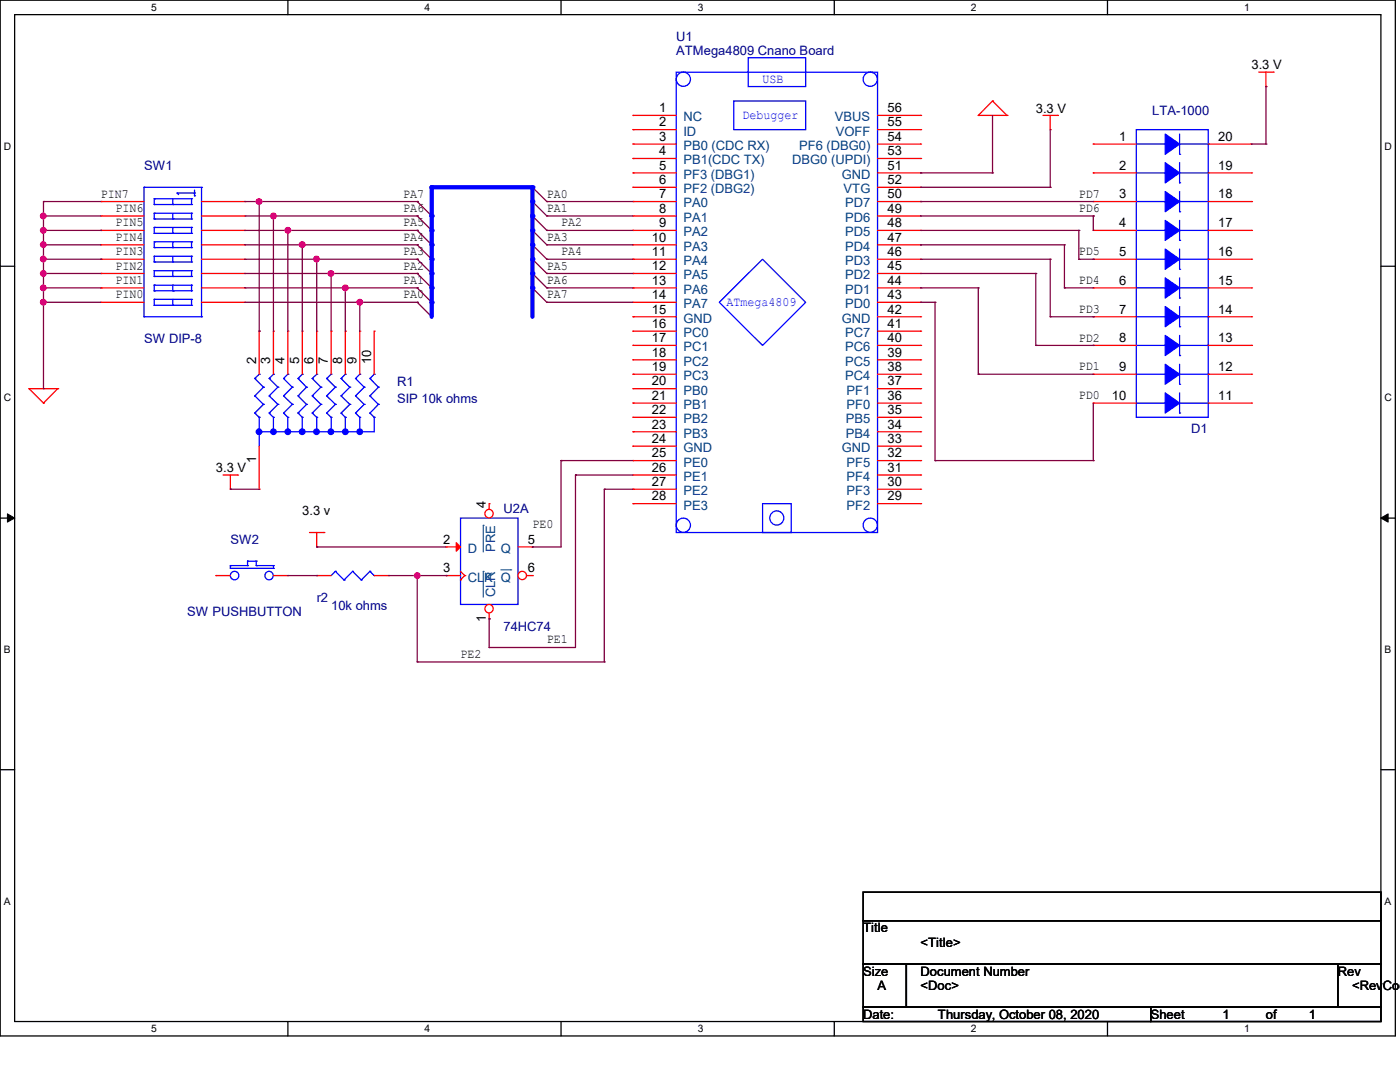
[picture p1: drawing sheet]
<svg xmlns="http://www.w3.org/2000/svg" width="279mm" height="216mm" viewBox="0 0 279 216" stroke-linecap="round" stroke-linejoin="round" font-family="sans-serif">
<path d="M0 0h278.5v206.7h-278.5zM2.9 2.9h272.7v200.9h-272.7z" fill="none" stroke="#000" stroke-width=".25"/>
<g fill="#fff">
<path d="M30.2 .3h1.1v2.3h-1.1z"/>
<path d="M30.2 204.1h1.1v2.3h-1.1z"/>
</g>
<path d="M57.4 0v2.9M57.4 203.8v2.9" fill="none" stroke="#000" stroke-width=".25"/>
<g fill="#fff">
<path d="M84.7 .3h1.1v2.3h-1.1z"/>
<path d="M84.7 204.1h1.1v2.3h-1.1z"/>
</g>
<path d="M112 0v2.9M112 203.8v2.9" fill="none" stroke="#000" stroke-width=".25"/>
<g fill="#fff">
<path d="M139.2 .3h1.1v2.3h-1.1z"/>
<path d="M139.2 204.1h1.1v2.3h-1.1z"/>
</g>
<path d="M166.5 0v2.9M166.5 203.8v2.9" fill="none" stroke="#000" stroke-width=".25"/>
<g fill="#fff">
<path d="M193.8 .3h1.1v2.3h-1.1z"/>
<path d="M193.8 204.1h1.1v2.3h-1.1z"/>
</g>
<path d="M221 0v2.9M221 203.8v2.9" fill="none" stroke="#000" stroke-width=".25"/>
<g fill="#fff">
<path d="M248.3 .3h1.1v2.3h-1.1z"/>
<path d="M248.3 204.1h1.1v2.3h-1.1z"/>
<path d="M.8 28h1.4v2.3h-1.4z"/>
<path d="M276.3 28h1.4v2.3h-1.4z"/>
<path d="M.8 78.2h1.4v2.3h-1.4z"/>
<path d="M276.3 78.2h1.4v2.3h-1.4z"/>
</g>
<path d="M0 53.1h2.9M275.6 53.1h2.9" fill="none" stroke="#000" stroke-width=".25"/>
<g fill="#fff">
<path d="M.8 128.5h1.3v2.2h-1.3z"/>
<path d="M276.3 128.5h1.3v2.2h-1.3z"/>
</g>
<path d="M0 103.4h2.9M275.6 103.4h2.9" fill="none" stroke="#000" stroke-width=".25"/>
<path d="M1.5 102.5l1.4 .9-1.4 .8zM275.6 103.4l1.4-.9v1.7z" fill="#000" stroke="#000" stroke-width=".2"/>
<g fill="#fff">
<path d="M.8 178.7h1.3v2.2h-1.3z"/>
<path d="M276.3 178.7h1.3v2.2h-1.3z"/>
</g>
<path d="M0 153.6h2.9M275.6 153.6h2.9M172.3 178h103.3v5.7h-103.3zM172.3 183.7h103.3v8.7h-103.3zM172.3 192.4h8.6v8.6h-8.6zM180.9 192.4h86.1v8.6h-86.1zM267 192.4h8.6v8.6h-8.6zM172.3 201h57.4v2.8h-57.4zM229.7 201h45.9v2.8h-45.9z" fill="none" stroke="#000" stroke-width=".25"/>
<g fill="none" stroke="#f00" stroke-width=".25">
<path d="M251.2 14.4h2.9M252.6 17.3h.1M252.6 14.4v2.9M254.1 14.4h.1M126.3 23h.1M126.3 28.7h.1M126.3 25.9h.1M126.3 31.6h.1M126.3 34.5h.1M126.3 37.4h.1M126.3 23h8.7M126.3 28.7h8.7"/>
<path d="M126.3 34.5h8.7M126.3 25.9h8.7M126.3 31.6h8.7M126.3 37.4h8.7M175.1 23h8.6M175.1 28.7h8.6M175.1 34.5h8.6M175.1 25.9h8.6M175.1 31.6h8.6M175.1 37.4h8.6M183.7 34.5h.1M183.7 31.6h.1"/>
<path d="M183.7 28.7h.1M183.7 25.9h.1M183.7 23h.1M183.7 37.4h.1M195.2 23h.1M195.2 23h5.8M198.1 20.2h.1M198.1 20.2l2.9 2.8M198.1 20.2l-2.9 2.8M201 23h.1M208.2 23h2.8M209.6 25.9h.1"/>
<path d="M209.6 23v2.9M211 23h.1M218.2 28.7h.1M218.2 34.5h.1M218.2 28.7h8.6M218.2 34.5h8.6M241.1 28.7h8.7M241.1 34.5h8.7M249.8 28.7h.1M249.8 34.5h.1M20.2 40.2h.1M20.2 43.1h.1"/>
<path d="M20.2 46h.1M20.2 48.9h.1M20.2 51.7h.1M20.2 54.6h.1M20.2 57.4h.1M20.2 40.2h8.5M20.2 43.1h8.5M20.2 46h8.5M20.2 48.9h8.5M20.2 51.7h8.5M20.2 54.6h8.5M20.2 57.4h8.5"/>
<path d="M40.2 40.2h8.7M40.2 43.1h8.7M40.2 46h8.7M40.2 48.9h8.7M40.2 51.7h8.7M40.2 54.6h8.7M40.2 57.4h8.7M48.9 40.2h.1M48.9 43.1h.1M48.9 46h.1M48.9 48.9h.1M48.9 51.7h.1"/>
<path d="M48.9 54.6h.1M48.9 57.4h.1M126.3 40.2h.1M126.3 43.1h.1M126.3 46h.1M126.3 48.9h.1M126.3 51.7h.1M126.3 54.6h.1M126.3 57.4h.1M126.3 40.2h8.7M126.3 43.1h8.7M126.3 46h8.7"/>
<path d="M126.3 48.9h8.7M126.3 51.7h8.7M126.3 54.6h8.7M126.3 57.4h8.7M175.1 40.2h8.6M175.1 43.1h8.6M175.1 46h8.6M175.1 48.9h8.6M175.1 51.7h8.6M175.1 54.6h8.6M175.1 57.4h8.6M183.7 57.4h.1"/>
<path d="M183.7 54.6h.1M183.7 51.7h.1M183.7 48.9h.1M183.7 46h.1M183.7 43.1h.1M183.7 40.2h.1M218.2 40.2h.1M218.2 46h.1M218.2 51.7h.1M218.2 57.4h.1M218.2 40.2h8.6M218.2 46h8.6"/>
<path d="M218.2 51.7h8.6M218.2 57.4h8.6M241.1 40.2h8.7M241.1 46h8.7M241.1 51.7h8.7M241.1 57.4h8.7M249.8 40.2h.1M249.8 46h.1M249.8 51.7h.1M249.8 57.4h.1M5.8 77.6h.1M5.8 77.6h5.7"/>
<path d="M5.8 77.6l2.9 2.8M11.5 77.6h.1M11.5 77.6l-2.8 2.8M20.2 60.3h.1M20.2 60.3h8.5M40.2 60.3h8.7M48.9 60.3h.1M51.7 66.1h.1M51.7 66.1v8.6M54.6 66.1h.1M54.6 66.1v8.6M57.4 66.1h.1"/>
<path d="M57.4 66.1v8.6M60.3 66.1h.1M60.3 66.1v8.6M63.2 66.1h.1M63.2 66.1v8.6M66.1 66.1h.1M66.1 66.1v8.6M68.9 66.1h.1M68.9 66.1v8.6M71.8 66.1h.1M71.8 66.1v8.6M74.7 66.1h.1"/>
<path d="M74.7 66.1v8.6M126.3 60.3h.1M126.3 66.1h.1M126.3 68.9h.1M126.3 71.8h.1M126.3 74.7h.1M126.3 63.2h.1M126.3 77.6h.1M126.3 77.6h8.7M126.3 60.3h8.7M126.3 63.2h8.7M126.3 68.9h8.7"/>
<path d="M126.3 74.7h8.7M126.3 66.1h8.7M126.3 71.8h8.7M175.1 77.6h8.6M175.1 60.3h8.6M175.1 63.2h8.6M175.1 68.9h8.6M175.1 74.7h8.6M175.1 66.1h8.6M175.1 71.8h8.6M183.7 60.3h.1M183.7 77.6h.1"/>
<path d="M183.7 74.7h.1M183.7 71.8h.1M183.7 68.9h.1M183.7 66.1h.1M183.7 63.2h.1M218.2 63.2h.1M218.2 68.9h.1M218.2 74.7h.1M218.2 63.2h8.6M218.2 68.9h8.6M218.2 74.7h8.6M241.1 63.2h8.7"/>
<path d="M241.1 68.9h8.7M241.1 74.7h8.7M249.8 63.2h.1M249.8 68.9h.1M249.8 74.7h.1M8.7 80.4h.1M44.5 94.8h2.9M46 97.6h.1M46 94.8v2.8M47.4 94.8h.1M51.7 97.6h.1M51.7 89v8.6"/>
<path d="M126.3 80.4h.1M126.3 83.3h.1M126.3 86.1h.1M126.3 89h.1M126.3 91.9h.1M126.3 94.8h.1M126.3 97.6h.1M126.3 94.8h8.7M126.3 80.4h8.7M126.3 83.3h8.7M126.3 86.1h8.7M126.3 89h8.7"/>
<path d="M126.3 91.9h8.7M126.3 97.6h8.7M175.1 94.8h8.6M175.1 80.4h8.6M175.1 83.3h8.6M175.1 86.1h8.6M175.1 89h8.6M175.1 91.9h8.6M175.1 97.6h8.6M183.7 97.6h.1M183.7 94.8h.1M183.7 91.9h.1"/>
<path d="M183.7 89h.1M183.7 86.1h.1M183.7 83.3h.1M183.7 80.4h.1M218.2 80.4h.1M218.2 80.4h8.6M241.1 80.4h8.7M249.8 80.4h.1M43.1 114.9h.1M43.1 114.9h2.9M54.6 114.9h2.8M57.4 114.9h.1"/>
<path d="M61.8 106.3h2.8M63.2 109.1h.1M63.2 106.3v2.8M64.6 106.3h.1M89 114.9h.1M89 114.9h2.9M91.9 115.7h.1M91.9 114l.9 .9M92.8 114.9h.1M92.8 114.9l-.9 .8M126.3 100.5h.1M126.3 100.5h8.7"/>
<path d="M175.1 100.5h8.6M183.7 100.5h.1"/>
</g>
<g fill="none" stroke="#800040" stroke-width=".25">
<path d="M106.3 37.4h.1M106.3 37.4l2.8 2.8M83.3 40.2h.1M83.3 43.1h.1M83.3 46h.1M83.3 48.9h.1M83.3 51.7h.1M83.3 54.6h.1M83.3 57.4h.1M83.3 40.2l2.8 2.9M83.3 43.1l2.8 2.9M83.3 46l2.8 2.9"/>
<path d="M83.3 48.9l2.8 2.8M83.3 51.7l2.8 2.9M83.3 54.6l2.8 2.8M83.3 57.4l2.8 2.9M106.3 40.2h.1M106.3 43.1h.1M106.3 46h.1M106.3 48.9h.1M106.3 51.7h.1M106.3 54.6h.1M106.3 57.4h.1M106.3 40.2l2.8 2.9"/>
<path d="M106.3 43.1l2.8 2.9M106.3 46l2.8 2.9M106.3 48.9l2.8 2.8M106.3 51.7l2.8 2.9M106.3 54.6l2.8 2.8M106.3 57.4l2.8 2.9M83.3 60.3h.1M83.3 60.3l2.8 2.9"/>
</g>
<g fill="none" stroke="#00f" stroke-width=".25">
<path d="M135 14.4h40.1v91.9h-40.1zM149.3 11.5h11.5v5.8h-11.5zM28.7 37.4h.1M28.7 37.4v25.8M28.7 37.4h11.5M30.8 39.7h.1M30.8 39.7h7.4M30.8 39.7v1.1M34.5 39.7v1.1M35.3 38.5h.1M35.3 38.5l.3 .3M35.3 38.5h3.5"/>
<path d="M38.2 39.7h.1M38.2 39.7v1.1M38.8 38.5h.1M38.8 39.1h.1M38.8 37.9v1.2M40.2 37.4h.1M40.2 37.4v25.8M146.4 20.2h14.4v5.7h-14.4zM226.8 25.9h14.3v57.4h-14.3zM226.8 28.7h5.7M226.8 34.5h5.7M232.5 28.7h.1"/>
<path d="M232.5 34.5h.1M235.4 30.8h.1M235.4 36.5h.1M235.4 28.7h5.7M235.4 26.8v4M235.4 32.5v4M235.4 38.2v4M235.4 34.5h5.7M241.1 28.7h.1M241.1 34.5h.1M30.8 40.8h.1M30.8 43.7h.1"/>
<path d="M30.8 42.5h.1M30.8 46.6h.1M30.8 45.4h.1M30.8 49.4h.1M30.8 48.3h.1M30.8 52.3h.1M30.8 51.1h.1M30.8 55.2h.1M30.8 54h.1M30.8 58h.1M30.8 56.9h.1M30.8 59.7h.1"/>
<path d="M30.8 40.8h7.4M30.8 42.5v1.2M30.8 45.4v1.2M30.8 48.3v1.1M30.8 51.1v1.2M30.8 54v1.2M30.8 56.9v1.1M30.8 59.7v1.2M30.8 42.5h7.4M30.8 43.7h7.4M30.8 45.4h7.4M30.8 46.6h7.4"/>
<path d="M30.8 48.3h7.4M30.8 49.4h7.4M30.8 51.1h7.4M30.8 52.3h7.4M30.8 54h7.4M30.8 55.2h7.4M30.8 56.9h7.4M30.8 58h7.4M30.8 59.7h7.4M34.5 40.8h.1M34.5 43.7h.1M34.5 46.6h.1"/>
<path d="M34.5 49.4h.1M34.5 52.3h.1M34.5 55.2h.1M34.5 58h.1M34.5 42.5v1.2M34.5 45.4v1.2M34.5 48.3v1.1M34.5 51.1v1.2M34.5 54v1.2M34.5 56.9v1.1M34.5 59.7v1.2M38.2 40.8h.1"/>
<path d="M38.2 42.5h.1M38.2 43.7h.1M38.2 45.4h.1M38.2 46.6h.1M38.2 48.3h.1M38.2 49.4h.1M38.2 51.1h.1M38.2 52.3h.1M38.2 54h.1M38.2 55.2h.1M38.2 56.9h.1M38.2 58h.1"/>
<path d="M38.2 59.7h.1M38.2 42.5v1.2M38.2 45.4v1.2M38.2 48.3v1.1M38.2 51.1v1.2M38.2 54v1.2M38.2 56.9v1.1M38.2 59.7v1.2M226.8 40.2h5.7M226.8 46h5.7M226.8 51.7h5.7M226.8 57.4h5.7"/>
<path d="M232.5 40.2h.1M232.5 46h.1M232.5 51.7h.1M232.5 57.4h.1M235.4 42.2h.1M235.4 48h.1M235.4 53.7h.1M235.4 59.5h.1M235.4 44v4M235.4 49.7v4M235.4 55.5v4M235.4 40.2h5.7"/>
<path d="M235.4 46h5.7M235.4 51.7h5.7M235.4 57.4h5.7M241.1 57.4h.1M241.1 51.7h.1M241.1 46h.1M241.1 40.2h.1M28.7 63.2h.1M28.7 63.2h11.5M30.8 60.9h.1M30.8 60.9h7.4M34.5 60.9h.1"/>
<path d="M38.2 60.9h.1M40.2 63.2h.1M50.8 75.5h.1M50.8 79h.1M50.8 75.5l1.8 1.8M50.8 79l1.8 1.7M51.7 74.7h.1M51.7 74.7l-.9 .8M52.6 77.3h.1M52.6 77.3l-1.8 1.7M53.7 75.5h.1M53.7 79h.1"/>
<path d="M53.7 75.5l1.8 1.8M53.7 79l1.8 1.7M54.6 74.7h.1M54.6 74.7l-.9 .8M55.5 77.3h.1M55.5 77.3l-1.8 1.7M56.6 75.5h.1M56.6 79h.1M56.6 75.5l1.7 1.8M56.6 79l1.7 1.7M57.4 74.7h.1M57.4 74.7l-.8 .8"/>
<path d="M58.3 77.3h.1M58.3 77.3l-1.7 1.7M59.5 75.5h.1M59.5 79h.1M59.5 75.5l1.7 1.8M59.5 79l1.7 1.7M60.3 74.7h.1M60.3 74.7l-.8 .8M61.2 77.3h.1M61.2 77.3l-1.7 1.7M62.3 75.5h.1M62.3 79h.1"/>
<path d="M62.3 75.5l1.8 1.8M62.3 79l1.8 1.7M63.2 74.7h.1M63.2 74.7l-.9 .8M64.1 77.3h.1M64.1 77.3l-1.8 1.7M65.2 75.5h.1M65.2 79h.1M65.2 75.5l1.7 1.8M65.2 79l1.7 1.7M66.1 74.7h.1M66.1 74.7l-.9 .8"/>
<path d="M66.9 77.3h.1M66.9 77.3l-1.7 1.7M68.1 75.5h.1M68.1 79h.1M68.1 75.5l1.7 1.8M68.1 79l1.7 1.7M68.9 74.7h.1M68.9 74.7l-.8 .8M69.8 77.3h.1M69.8 77.3l-1.7 1.7M71 75.5h.1M71 79h.1"/>
<path d="M71 75.5l1.7 1.8M71 79l1.7 1.7M71.8 74.7h.1M71.8 74.7l-.8 .8M72.7 77.3h.1M72.7 77.3l-1.7 1.7M73.8 75.5h.1M73.8 79h.1M73.8 75.5l1.7 1.8M73.8 79l1.7 1.7M74.7 74.7h.1M74.7 74.7l-.9 .8"/>
<path d="M75.5 77.3h.1M75.5 77.3l-1.7 1.7M143.6 60.3l8.6-8.6 8.6 8.6-8.6 8.6zM226.8 63.2h5.7M226.8 68.9h5.7M226.8 74.7h5.7M232.5 63.2h.1M232.5 68.9h.1M232.5 74.7h.1M235.4 65.2h.1M235.4 71h.1M235.4 76.7h.1"/>
<path d="M235.4 63.2h5.7M235.4 61.2v4M235.4 66.9v4.1M235.4 72.7v4M235.4 78.4v4M235.4 68.9h5.7M235.4 74.7h5.7M241.1 74.7h.1M241.1 68.9h.1M241.1 63.2h.1M50.8 82.4h.1M50.8 82.4l.9 .9"/>
<path d="M51.7 83.3h.1M51.7 86.1h.1M51.7 83.3v5.7M52.6 80.7h.1M52.6 80.7l-1.8 1.7M53.7 82.4h.1M53.7 82.4l.9 .9M54.6 83.3h.1M54.6 83.3v2.8M55.5 80.7h.1M55.5 80.7l-1.8 1.7M56.6 82.4h.1"/>
<path d="M56.6 82.4l.8 .9M57.4 83.3h.1M57.4 83.3v2.8M58.3 80.7h.1M58.3 80.7l-1.7 1.7M59.5 82.4h.1M59.5 82.4l.8 .9M60.3 83.3h.1M60.3 83.3v2.8M61.2 80.7h.1M61.2 80.7l-1.7 1.7M62.3 82.4h.1"/>
<path d="M62.3 82.4l.9 .9M63.2 83.3h.1M63.2 83.3v2.8M64.1 80.7h.1M64.1 80.7l-1.8 1.7M65.2 82.4h.1M65.2 82.4l.9 .9M66.1 83.3h.1M66.1 83.3v2.8M66.9 80.7h.1M66.9 80.7l-1.7 1.7M68.1 82.4h.1"/>
<path d="M68.1 82.4l.8 .9M68.9 83.3h.1M68.9 83.3v2.8M69.8 80.7h.1M69.8 80.7l-1.7 1.7M71 82.4h.1M71 82.4l.8 .9M71.8 83.3h.1M71.8 83.3v2.8M72.7 80.7h.1M72.7 80.7l-1.7 1.7M73.8 82.4h.1"/>
<path d="M73.8 82.4l.9 .9M74.7 83.3h.1M74.7 83.3v2.8h-23M75.5 80.7h.1M75.5 80.7l-1.7 1.7M226.8 80.4h5.7M232.5 80.4h.1M235.4 82.4h.1M235.4 80.4h5.7M241.1 80.4h.1M46 112.9h.1M46 112.9v.5h8.6"/>
<path d="M46 112.9h3.4M49.4 112h.1M49.4 112.9h.1M49.4 112h1.7M49.4 112v.9M51.1 112.9h.1M51.1 112h.1M51.1 112.9h3.5M51.1 112v.9M54.6 113.4h.1M54.6 112.9h.1M54.6 112.9v.5"/>
<path d="M91.9 103.4h11.5v17.2h-11.5zM152.2 100.5h5.7v5.8h-5.7z"/>
<circle cx="136.4" cy="15.8" r="1.42"/>
<circle cx="173.7" cy="15.8" r="1.42"/>
<circle cx="46.8" cy="114.9" r=".85"/>
<circle cx="53.7" cy="114.8" r=".83"/>
<circle cx="136.4" cy="104.8" r="1.42"/>
<circle cx="155" cy="103.4" r="1.41"/>
<circle cx="173.7" cy="104.8" r="1.42"/>
</g>
<g fill="#00f" stroke="#00f" stroke-width=".25">
<path d="M232.5 26.8l2.9 1.9-2.9 2.1z" fill-rule="evenodd"/>
<path d="M232.5 32.5l2.9 2-2.9 2z" fill-rule="evenodd"/>
<path d="M232.5 38.2l2.9 2-2.9 2z" fill-rule="evenodd"/>
<path d="M232.5 44l2.9 2-2.9 2z" fill-rule="evenodd"/>
<path d="M232.5 49.7l2.9 2-2.9 2z" fill-rule="evenodd"/>
<path d="M232.5 55.5l2.9 1.9-2.9 2.1z" fill-rule="evenodd"/>
<path d="M232.5 61.2l2.9 2-2.9 2z" fill-rule="evenodd"/>
<path d="M232.5 66.9l2.9 2-2.9 2.1z" fill-rule="evenodd"/>
<path d="M232.5 72.7l2.9 2-2.9 2z" fill-rule="evenodd"/>
<path d="M232.5 78.4l2.9 2-2.9 2z" fill-rule="evenodd"/>
<circle cx="51.7" cy="86.1" r=".55"/>
<circle cx="54.6" cy="86.1" r=".55"/>
<circle cx="57.4" cy="86.1" r=".55"/>
<circle cx="60.3" cy="86.1" r=".56"/>
<circle cx="63.2" cy="86.1" r=".55"/>
<circle cx="66" cy="86.1" r=".55"/>
<circle cx="68.9" cy="86.1" r=".55"/>
<circle cx="71.8" cy="86.1" r=".55"/>
</g>
<circle cx="97.6" cy="121.4" r=".83" fill="#fff" stroke="#f00" stroke-width=".25"/>
<path d="M89 109.1h.1M89 109.1h2.9M97.6 123.5h.1M97.6 122.3v1.2" fill="none" stroke="#f00" stroke-width=".25"/>
<path d="M96.4 114h.1M96.4 114v5.2" fill="none" stroke="#004080" stroke-width=".2"/>
<path d="M91.1 108.3l.8 .8-.8 .9z" fill="#f00" stroke="#f00" stroke-width=".25"/>
<circle cx="97.6" cy="102.5" r=".83" fill="#fff" stroke="#f00" stroke-width=".25"/>
<path d="M97.6 100.5h.1M97.6 100.5v1.1M103.4 109.1h2.9M106.3 109.1h.1" fill="none" stroke="#f00" stroke-width=".25"/>
<path d="M96.4 104.8h.1M96.4 104.8v5.4" fill="none" stroke="#004080" stroke-width=".2"/>
<circle cx="104.2" cy="114.8" r=".84" fill="#fff" stroke="#f00" stroke-width=".25"/>
<path d="M63.2 114.9h.1M63.2 114.9h2.9M74.7 114.9h2.9M77.6 114.9h.1M105.1 114.9h1.2M106.3 114.9h.1" fill="none" stroke="#f00" stroke-width=".25"/>
<path d="M99.9 113.7h2M101.9 113.7h.1" fill="none" stroke="#004080" stroke-width=".2"/>
<path d="M66.9 114h.1M66.9 114l-.8 .9M66.9 114l1.8 1.7M68.7 115.7h.1M70.4 114h.1M70.4 114l-1.7 1.7M70.4 114l1.7 1.7M72.1 115.7h.1M73.8 114h.1M73.8 114l-1.7 1.7M73.8 114l.9 .9M74.7 114.9h.1" fill="none" stroke="#00f" stroke-width=".25"/>
<path d="M106.3 37.4v2.8" fill="none" stroke="#00f" stroke-width=".85"/>
<circle cx="106.3" cy="37.4" r=".42" fill="#00f"/>
<path d="M86.1 37.4h20.2" fill="none" stroke="#00f" stroke-width=".85"/>
<circle cx="86.1" cy="37.4" r=".42" fill="#00f"/>
<path d="M86.1 37.4v5.7" fill="none" stroke="#00f" stroke-width=".85"/>
<circle cx="86.1" cy="37.4" r=".42" fill="#00f"/>
<path d="M106.3 40.2v2.9" fill="none" stroke="#00f" stroke-width=".85"/>
<circle cx="106.3" cy="40.2" r=".42" fill="#00f"/>
<path d="M106.3 43.1v2.9" fill="none" stroke="#00f" stroke-width=".85"/>
<circle cx="106.3" cy="43.1" r=".42" fill="#00f"/>
<path d="M106.3 46v2.9" fill="none" stroke="#00f" stroke-width=".85"/>
<circle cx="106.3" cy="46" r=".42" fill="#00f"/>
<path d="M106.3 48.9v2.8" fill="none" stroke="#00f" stroke-width=".85"/>
<circle cx="106.3" cy="48.9" r=".42" fill="#00f"/>
<path d="M106.3 51.7v2.9" fill="none" stroke="#00f" stroke-width=".85"/>
<circle cx="106.3" cy="51.7" r=".42" fill="#00f"/>
<path d="M106.3 54.6v2.8" fill="none" stroke="#00f" stroke-width=".85"/>
<circle cx="106.3" cy="54.6" r=".42" fill="#00f"/>
<path d="M106.3 57.4v5.8" fill="none" stroke="#00f" stroke-width=".85"/>
<circle cx="106.3" cy="57.4" r=".42" fill="#00f"/>
<g fill="none" stroke="#800040" stroke-width=".25">
<path d="M48.9 40.2h2.8M48.9 43.1h5.7M48.9 46h8.5M48.9 48.9h11.4M48.9 51.7h14.3M48.9 54.6h17.2M48.9 57.4h20M51.7 40.2h.1M54.6 43.1h.1M57.4 46h.1M60.3 48.9h.1M63.2 51.7h.1"/>
<path d="M66.1 54.6h.1M68.9 57.4h.1M109.1 40.2h.1M109.1 43.1h.1M109.1 46h.1M109.1 48.9h.1M109.1 51.7h.1M109.1 54.6h.1M109.1 57.4h.1M109.1 40.2h17.2M109.1 43.1h17.2M109.1 46h17.2"/>
<path d="M109.1 48.9h17.2M109.1 51.7h17.2M109.1 54.6h17.2M109.1 57.4h17.2M48.9 60.3h22.9M71.8 60.3h.1M109.1 60.3h.1M109.1 60.3h17.2"/>
</g>
<path d="M86.1 43.1v2.9" fill="none" stroke="#00f" stroke-width=".85"/>
<circle cx="86.1" cy="43.1" r=".42" fill="#00f"/>
<path d="M86.1 46v2.9" fill="none" stroke="#00f" stroke-width=".85"/>
<circle cx="86.1" cy="46" r=".42" fill="#00f"/>
<path d="M86.1 48.9v2.8" fill="none" stroke="#00f" stroke-width=".85"/>
<circle cx="86.1" cy="48.9" r=".42" fill="#00f"/>
<path d="M86.1 51.7v2.9" fill="none" stroke="#00f" stroke-width=".85"/>
<circle cx="86.1" cy="51.7" r=".42" fill="#00f"/>
<path d="M86.1 54.6v2.8" fill="none" stroke="#00f" stroke-width=".85"/>
<circle cx="86.1" cy="54.6" r=".42" fill="#00f"/>
<path d="M86.1 57.4v2.9" fill="none" stroke="#00f" stroke-width=".85"/>
<circle cx="86.1" cy="57.4" r=".42" fill="#00f"/>
<path d="M86.1 60.3v2.9" fill="none" stroke="#00f" stroke-width=".85"/>
<circle cx="86.1" cy="60.3" r=".42" fill="#00f"/>
<g fill="none" stroke="#800040" stroke-width=".25">
<path d="M252.6 17.3h.1M252.6 17.3v11.4M183.7 34.5h.1M183.7 37.4h.1M183.7 34.5h14.4M183.7 37.4h25.9M198.1 34.5h.1M198.1 23v11.5M209.6 37.4h.1M209.6 25.9v11.5M249.8 28.7h2.8M252.6 28.7h.1"/>
<path d="M8.7 40.2h.1M8.7 43.1h.1M8.7 46h.1M8.7 48.9h.1M8.7 51.7h.1M8.7 54.6h.1M8.7 57.4h.1M8.7 40.2v37.4M8.7 40.2h11.5M8.7 43.1h11.5M8.7 46h11.5M8.7 48.9h11.5"/>
<path d="M8.7 51.7h11.5M8.7 54.6h11.5M8.7 57.4h11.5M20.2 46h.1M20.2 51.7h.1M54.6 43.1h.1M54.6 43.1h28.7M54.6 43.1v23M57.4 46h.1M57.4 46h25.9M57.4 46v20.1M60.3 48.9h.1"/>
<path d="M60.3 48.9h23M60.3 48.9v17.2M63.2 51.7h.1M63.2 51.7h20.1M63.2 51.7v14.4M66.1 54.6h.1M66.1 54.6h17.2M66.1 54.6v11.5M68.9 57.4h.1M68.9 57.4h14.4M68.9 57.4v8.7M83.3 40.2h.1"/>
<path d="M83.3 43.1h.1M83.3 46h.1M83.3 48.9h.1M83.3 51.7h.1M83.3 54.6h.1M83.3 57.4h.1M83.3 40.2h-31.6v25.9M183.7 40.2h.1M183.7 48.9h.1M183.7 40.2h34.5M183.7 43.1h34.5M183.7 46h31.6"/>
<path d="M183.7 48.9h28.7M183.7 51.7h25.9M183.7 54.6h23M183.7 57.4h11.5M195.2 57.4h.1M195.2 57.4v17.3M206.7 54.6h.1M206.7 54.6v14.3M209.6 51.7h.1M209.6 51.7v11.5M212.4 57.4h.1M212.4 48.9h.1"/>
<path d="M212.4 57.4h5.8M212.4 48.9v8.5M215.3 46h.1M215.3 51.7h.1M215.3 51.7h2.9M215.3 46v5.7M218.2 43.1h.1M218.2 51.7h.1M218.2 43.1v2.9M8.7 60.3h.1M8.7 77.6h.1M8.7 60.3h11.5"/>
<path d="M51.7 66.1h.1M71.8 60.3h.1M71.8 60.3h11.5M71.8 60.3v5.8M83.3 60.3h.1M183.7 60.3h.1M183.7 60.3h2.9M186.6 60.3h.1M186.6 60.3v31.6M195.2 74.7h.1M195.2 74.7h23M206.7 68.9h.1"/>
<path d="M206.7 68.9h11.5M209.6 63.2h.1M209.6 63.2h8.6M218.2 63.2h.1M218.2 68.9h.1M46 97.6h.1M46 97.6h5.7M112 91.9h.1M112 91.9h14.3M112 91.9v17.2h-5.7M114.9 94.8h.1M114.9 94.8v34.4h-17.3"/>
<path d="M114.9 94.8h11.4M120.6 97.6h.1M120.6 97.6h5.7M120.6 97.6v34.5M186.6 91.9h.1M186.6 91.9h31.6M218.2 91.9h.1M218.2 80.4v11.5M57.4 114.9h5.8M63.2 109.1h.1M63.2 114.9h.1M63.2 109.1h25.8"/>
<path d="M77.6 114.9h11.4M83.3 114.9h.1M83.3 114.9v17.2M89 114.9h.1M106.3 109.1h.1M83.3 132.1h.1M83.3 132.1h37.3M97.6 129.2h.1M97.6 123.5h.1M97.6 123.5v5.7M120.6 132.1h.1"/>
</g>
<g fill="#f0f" stroke="#f0f" stroke-width=".25">
<circle cx="8.6" cy="60.3" r=".55"/>
<circle cx="8.6" cy="43.1" r=".55"/>
<circle cx="8.6" cy="46" r=".55"/>
<circle cx="8.6" cy="48.8" r=".55"/>
<circle cx="8.6" cy="51.7" r=".55"/>
<circle cx="8.6" cy="54.6" r=".55"/>
<circle cx="8.6" cy="57.4" r=".55"/>
<circle cx="51.7" cy="40.2" r=".55"/>
<circle cx="54.6" cy="43.1" r=".55"/>
<circle cx="57.4" cy="46" r=".55"/>
<circle cx="60.3" cy="48.8" r=".56"/>
<circle cx="63.2" cy="51.7" r=".55"/>
<circle cx="66" cy="54.6" r=".55"/>
<circle cx="68.9" cy="57.4" r=".55"/>
<circle cx="71.8" cy="60.3" r=".55"/>
<circle cx="83.3" cy="114.9" r=".55"/>
</g>
<g font-size="2.6" fill="#000080">
<text x="135" y="8.1">U1</text>
<text x="135" y="11">ATMega4809 Cnano Board</text>
<text x="230" y="23">LTA-1000</text>
<text x="28.7" y="34">SW1</text>
<text x="28.7" y="68.4">SW DIP-8</text>
<text x="79.2" y="77">R1</text>
<text x="79.2" y="80.4">SIP 10k ohms</text>
<text x="237.7" y="86.5">D1</text>
<text x="100.5" y="102.3">U2A</text>
<text x="46" y="108.6">SW2</text>
<text x="37.4" y="122.9">SW PUSHBUTTON</text>
<text x="63.2" y="120.1">r2</text>
<text x="66.1" y="121.8">10k ohms</text>
<text x="100.5" y="125.8">74HC74</text>
</g>
<g font-size="2.6" fill="#00f">
<text x="152.2" y="16.5">USB</text>
<text x="148.2" y="23.7">Debugger</text>
<text x="145" y="61">ATmega4809</text>
</g>
<g font-size="2.6">
<text x="249.8" y="13.8">3.3 V</text>
<text x="131.5" y="22.4">1</text>
<text x="177.1" y="22.4">56</text>
<text x="206.7" y="22.5">3.3 V</text>
<text x="131.5" y="28.1">3</text>
<text x="131.5" y="25.2">2</text>
<text x="177.1" y="28.1">54</text>
<text x="177.1" y="25.2">55</text>
<text x="223.3" y="28.1">1</text>
<text x="243.1" y="28.1">20</text>
<text x="131.5" y="31">4</text>
<text x="131.5" y="33.9">5</text>
<text x="177.1" y="33.9">51</text>
<text x="177.1" y="31">53</text>
<text x="223.3" y="33.9">2</text>
<text x="243.1" y="33.9">19</text>
<text x="20.2" y="39.5">PIN7</text>
<text x="80.4" y="39.5">PA7</text>
<text x="109.1" y="39.5">PA0</text>
<text x="131.5" y="39.6">7</text>
<text x="131.5" y="36.7">6</text>
<text x="177.1" y="39.6">50</text>
<text x="177.1" y="36.7">52</text>
<text x="215.3" y="39.5">PD7</text>
<text x="223.3" y="39.6">3</text>
<text x="243.1" y="39.6">18</text>
<text x="23" y="42.3">PIN6</text>
<text x="23" y="45.2">PIN5</text>
<text x="80.4" y="42.3">PA6</text>
<text x="80.4" y="45.2">PA5</text>
<text x="109.1" y="42.3">PA1</text>
<text x="112" y="45.2">PA2</text>
<text x="131.5" y="42.5">8</text>
<text x="131.5" y="45.3">9</text>
<text x="177.1" y="45.3">48</text>
<text x="177.1" y="42.5">49</text>
<text x="215.3" y="42.3">PD6</text>
<text x="223.3" y="45.3">4</text>
<text x="243.1" y="45.3">17</text>
<text x="23" y="48">PIN4</text>
<text x="23" y="53.8">PIN2</text>
<text x="23" y="50.9">PIN3</text>
<text x="80.4" y="48">PA4</text>
<text x="80.4" y="50.9">PA3</text>
<text x="80.4" y="53.8">PA2</text>
<text x="109.1" y="48">PA3</text>
<text x="109.1" y="53.8">PA5</text>
<text x="112" y="50.9">PA4</text>
<text x="130.1" y="48.2">10</text>
<text x="130.1" y="51.1">11</text>
<text x="130.1" y="53.9">12</text>
<text x="177.1" y="53.9">45</text>
<text x="177.1" y="51.1">46</text>
<text x="177.1" y="48.2">47</text>
<text x="215.3" y="50.9">PD5</text>
<text x="223.3" y="51.1">5</text>
<text x="243.1" y="51.1">16</text>
<text x="23" y="56.6">PIN1</text>
<text x="23" y="59.5">PIN0</text>
<text x="80.4" y="56.6">PA1</text>
<text x="80.4" y="59.5">PA0</text>
<text x="109.1" y="56.6">PA6</text>
<text x="109.1" y="59.5">PA7</text>
<text x="130.1" y="56.8">13</text>
<text x="130.1" y="59.7">14</text>
<text x="177.1" y="59.7">43</text>
<text x="177.1" y="56.8">44</text>
<text x="215.3" y="56.6">PD4</text>
<text x="223.3" y="56.8">6</text>
<text x="243.1" y="56.8">15</text>
<text x="130.1" y="65.4">16</text>
<text x="130.1" y="62.6">15</text>
<text x="177.1" y="65.4">41</text>
<text x="177.1" y="62.6">42</text>
<text x="215.3" y="62.4">PD3</text>
<text x="223.3" y="62.6">7</text>
<text x="243.1" y="62.6">14</text>
<text x="130.1" y="68.3">17</text>
<text x="130.1" y="71.2">18</text>
<text x="177.1" y="71.2">39</text>
<text x="177.1" y="68.3">40</text>
<text x="215.3" y="68.2">PD2</text>
<text x="223.3" y="68.3">8</text>
<text x="243.1" y="68.3">13</text>
<text x="51.1" y="72.7" transform="rotate(-90 51.1 72.7)">2</text>
<text x="53.9" y="72.7" transform="rotate(-90 53.9 72.7)">3</text>
<text x="56.8" y="72.7" transform="rotate(-90 56.8 72.7)">4</text>
<text x="59.7" y="72.7" transform="rotate(-90 59.7 72.7)">5</text>
<text x="62.6" y="72.7" transform="rotate(-90 62.6 72.7)">6</text>
<text x="65.4" y="72.7" transform="rotate(-90 65.4 72.7)">7</text>
<text x="68.3" y="72.7" transform="rotate(-90 68.3 72.7)">8</text>
<text x="71.2" y="72.7" transform="rotate(-90 71.2 72.7)">9</text>
<text x="74" y="72.7" transform="rotate(-90 74 72.7)">10</text>
<text x="130.1" y="74">19</text>
<text x="130.1" y="76.9">20</text>
<text x="177.1" y="76.9">37</text>
<text x="177.1" y="74">38</text>
<text x="215.3" y="73.9">PD1</text>
<text x="223.3" y="74">9</text>
<text x="243.1" y="74">12</text>
<text x="130.1" y="79.8">21</text>
<text x="130.1" y="82.6">22</text>
<text x="177.1" y="82.6">35</text>
<text x="177.1" y="79.8">36</text>
<text x="215.3" y="79.6">PD0</text>
<text x="221.9" y="79.8">10</text>
<text x="243.1" y="79.8">11</text>
<text x="130.1" y="85.5">23</text>
<text x="130.1" y="88.4">24</text>
<text x="177.1" y="88.4">33</text>
<text x="177.1" y="85.5">34</text>
<text x="43.1" y="94.2">3.3 V</text>
<text x="51.1" y="92.5" transform="rotate(-90 51.1 92.5)">1</text>
<text x="130.1" y="91.3">25</text>
<text x="130.1" y="94.1">26</text>
<text x="177.1" y="94.1">31</text>
<text x="177.1" y="91.3">32</text>
<text x="97" y="101.4" transform="rotate(-90 97 101.4)">4</text>
<text x="130.1" y="97">27</text>
<text x="130.1" y="99.9">28</text>
<text x="177.1" y="99.9">29</text>
<text x="177.1" y="97">30</text>
<text x="60.3" y="102.8">3.3 v</text>
<text x="106.3" y="105.5">PE0</text>
<text x="88.5" y="108.5">2</text>
<text x="105.4" y="108.5">5</text>
<text x="88.5" y="114.2">3</text>
<text x="105.4" y="114.2">6</text>
<text x="97" y="124" transform="rotate(-90 97 124)">1</text>
<text x="91.9" y="131.3">PE2</text>
<text x="109.1" y="128.4">PE1</text>
<text x="172.3" y="186.1">Title</text>
<text x="183.7" y="188.9">&lt;Title&gt;</text>
<text x="172.3" y="194.7">Size</text>
<text x="175.1" y="197.6">A</text>
<text x="183.7" y="194.7">Document Number</text>
<text x="183.7" y="197.6">&lt;Doc&gt;</text>
<text x="267" y="194.7">Rev</text>
<text x="269.8" y="197.6">&lt;RevCod</text>
<text x="172.3" y="203.3">Date:</text>
<text x="187.2" y="203.3">Thursday, October 08, 2020</text>
<text x="229.7" y="203.3">Sheet</text>
<text x="244" y="203.3">1</text>
<text x="252.6" y="203.3">of</text>
<text x="261.2" y="203.3">1</text>
</g>
<g font-size="2.6" fill="#004080">
<text x="136.4" y="24.2">NC</text>
<text x="136.4" y="29.9">PB0 (CDC RX)</text>
<text x="136.4" y="27.1">ID</text>
<text x="159.5" y="29.9">PF6 (DBG0)</text>
<text x="166.6" y="24.2">VBUS</text>
<text x="166.8" y="27.1">VOFF</text>
<text x="136.4" y="32.8">PB1(CDC TX)</text>
<text x="136.4" y="35.7">PF3 (DBG1)</text>
<text x="158.1" y="32.8">DBG0 (UPDI)</text>
<text x="168" y="35.7">GND</text>
<text x="136.4" y="41.4">PA0</text>
<text x="136.4" y="38.6">PF2 (DBG2)</text>
<text x="168.4" y="38.6">VTG</text>
<text x="168.7" y="41.4">PD7</text>
<text x="136.4" y="44.3">PA1</text>
<text x="136.4" y="47.2">PA2</text>
<text x="168.7" y="47.2">PD5</text>
<text x="168.7" y="44.3">PD6</text>
<text x="136.4" y="50">PA3</text>
<text x="136.4" y="52.9">PA4</text>
<text x="168.7" y="52.9">PD3</text>
<text x="168.7" y="50">PD4</text>
<text x="136.4" y="55.8">PA5</text>
<text x="136.4" y="58.6">PA6</text>
<text x="168.7" y="58.6">PD1</text>
<text x="168.7" y="55.8">PD2</text>
<text x="136.4" y="61.5">PA7</text>
<text x="136.4" y="64.4">GND</text>
<text x="168" y="64.4">GND</text>
<text x="168.7" y="61.5">PD0</text>
<text x="136.4" y="67.3">PC0</text>
<text x="136.4" y="70.1">PC1</text>
<text x="168.7" y="70.1">PC6</text>
<text x="168.7" y="67.3">PC7</text>
<text x="136.4" y="73">PC2</text>
<text x="136.4" y="75.9">PC3</text>
<text x="168.7" y="75.9">PC4</text>
<text x="168.7" y="73">PC5</text>
<text x="136.4" y="78.7">PB0</text>
<text x="136.4" y="81.6">PB1</text>
<text x="169" y="81.6">PF0</text>
<text x="169" y="78.7">PF1</text>
<text x="136.4" y="84.5">PB2</text>
<text x="136.4" y="87.3">PB3</text>
<text x="168.8" y="87.3">PB4</text>
<text x="168.8" y="84.5">PB5</text>
<text x="136.4" y="90.2">GND</text>
<text x="136.4" y="93.1">PE0</text>
<text x="136.4" y="96">PE1</text>
<text x="168" y="90.2">GND</text>
<text x="169" y="96">PF4</text>
<text x="169" y="93.1">PF5</text>
<text x="136.4" y="98.8">PE2</text>
<text x="136.4" y="101.7">PE3</text>
<text x="169" y="101.7">PF2</text>
<text x="169" y="98.8">PF3</text>
<text x="93.3" y="110.3">D</text>
<text x="98.8" y="110.2" transform="rotate(-90 98.8 110.2)">PRE</text>
<text x="99.9" y="110.3">Q</text>
<text x="93.3" y="116">CLK Q</text>
<text x="98.8" y="119.2" transform="rotate(-90 98.8 119.2)">CLR</text>
</g>
<g font-size="2.1">
<text x="30.2" y="2.2">5</text>
<text x="84.7" y="2.2">4</text>
<text x="139.2" y="2.2">3</text>
<text x="193.8" y="2.2">2</text>
<text x="248.3" y="2.2">1</text>
<text x=".8" y="29.8">D</text>
<text x="276.3" y="29.8">D</text>
<text x=".8" y="80.1">C</text>
<text x="276.3" y="80.1">C</text>
<text x=".8" y="130.3">B</text>
<text x="276.3" y="130.3">B</text>
<text x=".8" y="180.5">A</text>
<text x="276.3" y="180.5">A</text>
<text x="30.2" y="206">5</text>
<text x="84.7" y="206">4</text>
<text x="139.2" y="206">3</text>
<text x="193.8" y="206">2</text>
<text x="248.3" y="206">1</text>
</g>
</svg>
